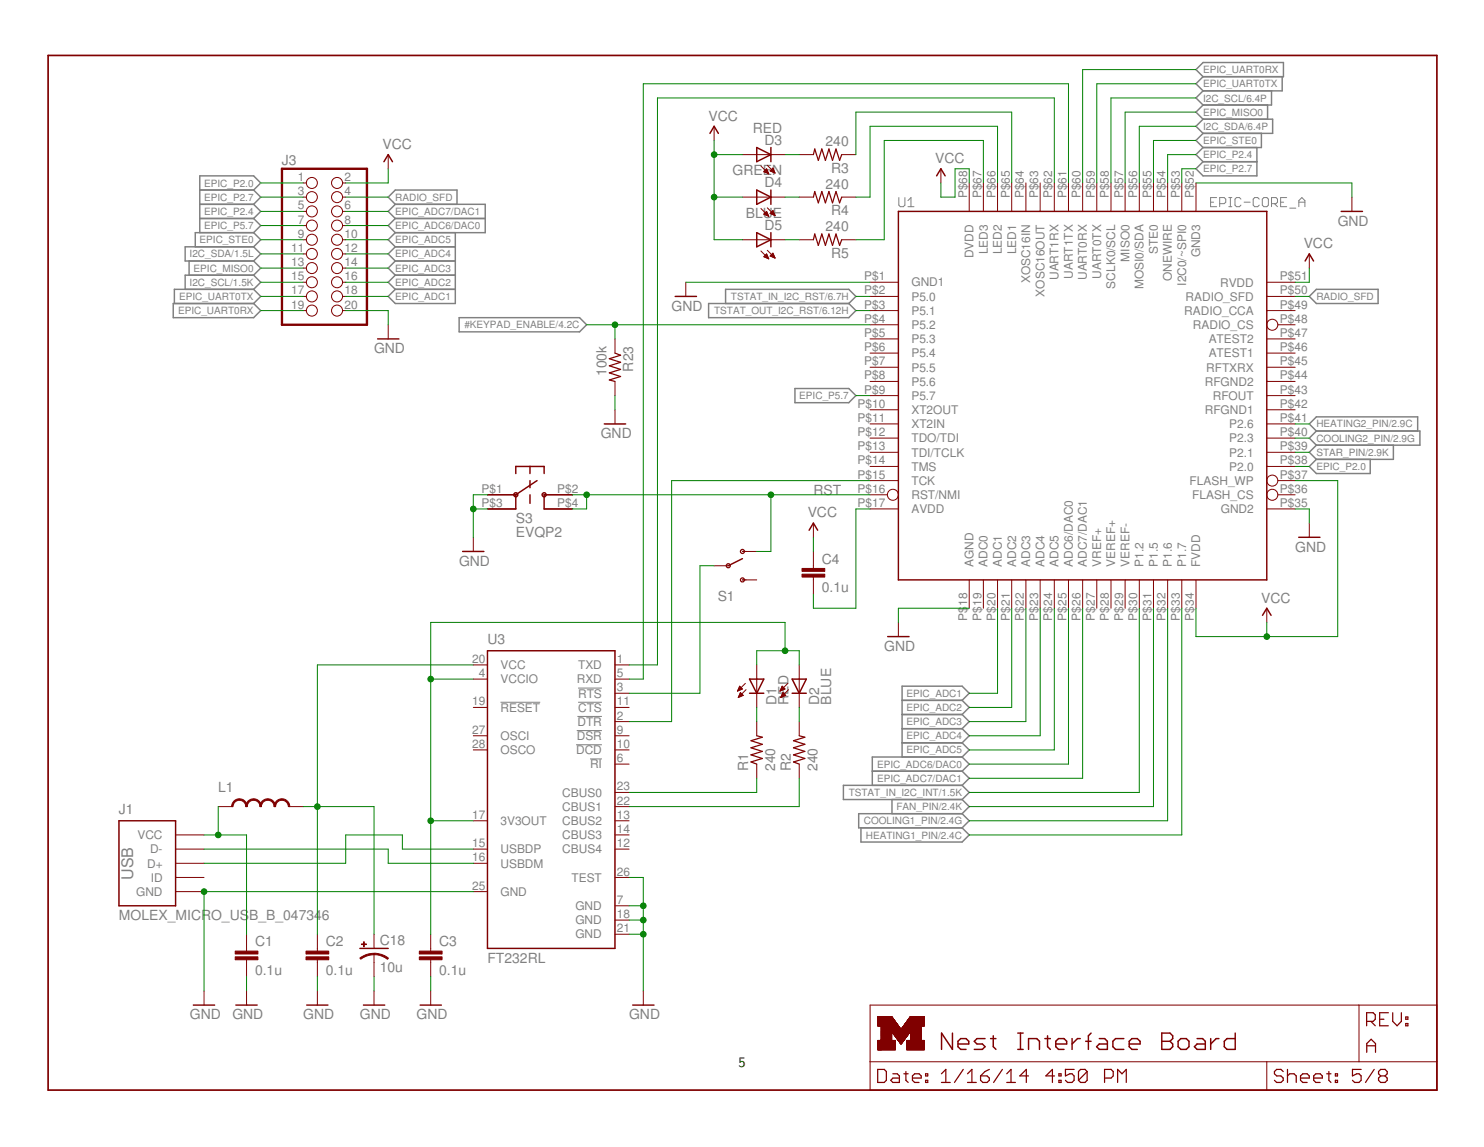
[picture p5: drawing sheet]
<svg xmlns="http://www.w3.org/2000/svg" width="279mm" height="216mm" viewBox="0 0 279 216" stroke-linecap="round" stroke-linejoin="round" font-family="sans-serif">
<g fill="none" stroke="#808080" stroke-width=".19">
<path d="M169.2 37.2v1.4l.3 .3h.6l.3-.3v-1.4M170.9 38.9h1.2M170.9 37.8l.6-.6v1.7M227.9 38.1h.6M229.1 37.2h-1.2v1.7h1.2M229.6 38.3h.9l.3-.2v-.6l-.3-.3h-.9v1.7M231.4 37.2h.5M231.4 38.9h.5M231.6 37.2v1.7M233.6 37.5l-.2-.3h-.6l-.3 .3v1.1l.3 .3h.6l.2-.3M234.2 38.1h1.2M237.1 37.5l-.3-.3h-.6l-.3 .3v1.1l.3 .3h.6l.3-.3"/>
<path d="M238 37.2h.5l.3 .3v1.1l-.3 .3h-.5l-.3-.3v-1.1zM239.4 38.3h.8l.3-.2v-.6l-.3-.3h-.8v1.7M239.9 38.3l.6 .6M241.1 38.1h.6M242.3 37.2h-1.2v1.7h1.2M242.8 39.2h1.2M244.5 38.1h1.2M244.5 38.9v-1.1l.6-.6 .6 .6v1.1M94.2 132.2h7.5M108.6 137.5h4.7M108.7 134.9h4.6M108.8 129.5h4.5"/>
<path d="M108.8 132.2h4.5M108.5 140.2h4.8M111.1 142.9h2.2"/>
</g>
<g fill="none" stroke="#808080" stroke-width=".28">
<path d="M225.2 13.1l1.3-1.3h15.1v2.6h-15.1zM226.5 14.4l-1.3 1.4 1.3 1.3M226.5 17.1l-1.3 1.3 1.3 1.4M226.5 19.8l-1.3 1.3 1.3 1.3M238.7 19.8v2.6M239.4 17.1v2.7h-12.9M241.4 14.4v2.7h-14.9M37.6 35.8h10.2M37.6 38.5h10.2M47.8 38.5l1.3 1.3-1.3 1.3M47.8 35.8l1.3-1.4-1.3-1.3h-10.2v10.7M47.8 35.8l1.3 1.3-1.3 1.4"/>
<path d="M74.4 38.5h17v5.3h-17M74.4 38.5l-1.3-1.4 1.3-1.3h11.6v2.7M74.4 38.5l-1.3 1.3 1.3 1.3M226.5 25.1l-1.3 1.3 1.3 1.4M226.5 22.4h13.1v2.7h-13.1M226.5 27.8l-1.3 1.3 1.3 1.3M226.5 30.4h10.1M226.5 22.4l-1.3 1.4 1.3 1.3M236.6 27.8v5.3h-10.1l-1.3-1.3 1.3-1.4M237.5 25.1v2.7h-11M32.6 57.1h15.2l1.3 1.4-1.3 1.3h-15.2zM35.6 49.1v2.7"/>
<path d="M37.6 41.1h10.2M47.8 43.8l1.3 1.3-1.3 1.4M47.8 46.5h-12.9v2.6h12.9M47.8 43.8h-11v2.7M47.8 54.5l1.3 1.3-1.3 1.3M47.8 54.5h-15v2.6M47.8 51.8l1.3 1.3-1.3 1.4M47.8 51.8h-12.9v2.7M47.8 46.5l1.3 1.3-1.3 1.3M47.8 49.1l1.3 1.4-1.3 1.3M47.8 41.1l1.3 1.4-1.3 1.3M74.4 46.5h11.3"/>
<path d="M74.4 54.5h11.3M74.4 41.1h17M74.4 51.8h11.3M74.4 49.1h11.3M74.4 46.5l-1.3 1.3 1.3 1.3M74.4 49.1l-1.3 1.4 1.3 1.3M74.4 51.8l-1.3 1.3 1.3 1.4M74.4 43.8l-1.3 1.3 1.3 1.4M74.4 41.1l-1.3 1.4 1.3 1.3M85.7 43.8v13.3h-11.3l-1.3-1.3 1.3-1.3M86.4 59.8h22.7l1.3 1.3-1.3 1.4h-22.7zM133.4 57.1h26.4l1.3 1.4-1.3 1.3h-26.4z"/>
<path d="M136.6 57.1v-2.6h23.2l1.3 1.3-1.3 1.3M246.5 55.8l1.3-1.3h11.7v2.6h-11.7zM149.7 73.1h10.1l1.3 1.4-1.3 1.3h-10.1zM247.8 81.1l-1.3-1.3 1.3-1.3h19.1v2.6M247.8 81.1h19.5v2.7h-19.5M247.8 81.1l-1.3 1.4 1.3 1.3M247.8 83.8l-1.3 1.3 1.3 1.4M247.8 86.5l-1.3 1.3 1.3 1.3h10.2v-2.6M262.3 83.8v2.7h-14.5M169.8 139.8h11.3M169.8 137.2h11.3M169.8 134.5h11.3"/>
<path d="M169.8 131.8h11.3M181.1 137.2l1.4 1.3-1.4 1.3M181.1 131.8l1.4-1.3-1.4-1.3h-11.3v13.3M181.1 134.5l1.4 1.3-1.4 1.4M181.1 131.8l1.4 1.4-1.4 1.3M181.1 139.8l1.4 1.4-1.4 1.3M162.1 155.8v2.7h19l1.4-1.3-1.4-1.4M164.2 145.2h16.9M167.9 150.5v2.7M181.1 153.2h-19.4v2.6h19.4M181.1 153.2l1.4 1.3-1.4 1.3M181.1 150.5l1.4 1.3-1.4 1.4"/>
<path d="M181.1 147.8h-22.3v2.7h22.3M181.1 147.8l1.4 1.4-1.4 1.3M181.1 142.5h-16.9v5.3M181.1 142.5l1.4 1.3-1.4 1.4M181.1 145.2l1.4 1.3-1.4 1.3"/>
</g>
<g fill="none" stroke="#800000" stroke-width=".28">
<path d="M72.3 30.4l.8-1.3 .8 1.3M133.7 25.1l.8-1.3 .8 1.3M142.5 27.8l2.6 1.3-2.6 1.3zM142.5 35.8l2.6 1.3-2.6 1.4zM145.1 27.8v2.6M145.1 35.8v2.7M169.1 39.8h69.4v69.4h-69.4zM176.3 33.1l.8-1.3 .8 1.3M252.5 39.8h4M127.1 55.8h4M142.5 43.8l2.6 1.3-2.6 1.4zM145.1 43.8v2.7"/>
<path d="M245.7 49.1l.8-1.3 .8 1.3M71.1 63.8h4M113.8 79.8h4M91.8 93.1h5.3M97.1 93.1v2.7h-5.3M97.1 89.1v-1.3h5.3v1.3M99.8 87.8v1.3M99.8 90.5v1.3M99.8 93.1v1.6M101.1 90.5l-4 2.6M107.8 93.1h-5.4v2.7h5.4M152.3 99.8l.8-1.3 .8 1.3"/>
<path d="M87.1 103.8h4M139.8 105.2l-2.7 1.3M167.1 119.8h4.1M237.7 115.8l.8-1.3 .8 1.3M244.5 101.1h4M91.8 122.5h24v56h-24zM141.1 127.8h2.7l-1.3 2.7zM141.1 130.5h2.7M149.1 130.5h2.7M149.1 127.8h2.7l-1.3 2.7zM22.4 154.5h10.7v16h-10.7zM67.8 178.5h5.3"/>
<path d="M36.4 189.2h4M44.4 189.2h4M57.7 189.2h4M68.4 189.2h4M79.1 189.2h4M119.1 189.2h4M179.3 194.5v3l-2-3v3M180.4 196.5h2v-.5l-.5-.5h-1l-.5 .5v1l.5 .5h1M185.5 195.5h-1.6l-.5 .5 .5 .5h1.1l.5 .5-.5 .5h-1.6M186.5 195.5h1M187 195v2l.5 .5M191.6 197.5h1"/>
<path d="M191.6 194.5h1M192.1 194.5v3M193.7 197.5v-2h1.5l.5 .5v1.5M196.7 195.5h1.1M197.2 195v2l.6 .5M198.8 196.5h2v-.5l-.5-.5h-1l-.5 .5v1l.5 .5h1M201.8 195.5v2M203.4 195.5h-.5l-1.1 1M204.4 196h1M205.4 194.5l-.5 .5v2.5M207 195.5h1l.5 .5v1.5h-1.5l-.5-.5 .5-.5h1.5M211.6 195.5h-1.6l-.5 .5v1l.5 .5h1.6"/>
<path d="M212.6 196.5h2.1v-.5l-.6-.5h-1l-.5 .5v1l.5 .5h1M218.7 194.5h1.6l.5 .5v.5l-.5 .5 .5 .5v.5l-.5 .5h-1.6zM218.7 196h1.6M221.8 196l.5-.5h1.1l.5 .5v1l-.5 .5h-1.1l-.5-.5zM225.4 195.5h1l.5 .5v1.5h-1.5l-.5-.5 .5-.5h1.5M227.9 195.5v2M229.5 195.5h-.5l-1.1 1M232.6 194.5v3h-1.6l-.5-.5v-1l.5-.5h1.6"/>
<circle cx="97.1" cy="93.1" r=".38"/>
<circle cx="102.4" cy="93.1" r=".38"/>
</g>
<g fill="none" stroke="#800000" stroke-width=".19">
<path d="M57.1 37.1h.6M57.1 39.8h.6M57.1 34.4h.6M64.5 37.1h.6M64.5 39.8h.6M64.5 34.4h.6M73.1 29.1v2.7M134.5 23.8v2.6M139.8 29.1h8M139.8 37.1h8M143.3 31.2l1.4 1.5M143.3 39.2l1.4 1.5"/>
<path d="M143.8 32.3h.8M143.9 32.2h.6M144 32.1h.5M144.1 32.5h.5M144.2 32h.2M144.2 39.9h.2M144.3 31.8h.1M144.3 31.8l.4 .9-.9-.4zM144.4 32.6h.3M144.5 31.1l1.4 1.5M144.5 39.1l1.4 1.5M145.1 32.2h.7"/>
<path d="M145.1 32.1h.6M145.2 32h.5M145.3 39.9h.3M145.4 31.8h.2M145.4 32.3h.4M145.4 39.8h.2M145.5 31.7h.1M145.5 31.6l.4 1-.9-.4zM145.5 39.6l-.5 .6 .9 .4M145.5 39.6l.4 1M145.5 39.6h.1M145.7 32.5h.2"/>
<path d="M150.5 29.1h2.6M150.5 37.1h2.6M158.5 29.1h2.6M158.5 37.1h2.6M177.1 31.8v2.6M182.5 34.4v5.4M185.1 34.4v5.4M187.8 34.4v5.4M190.5 34.4v5.4M193.1 34.4v5.4M195.8 34.4v5.4M198.5 34.4v5.4"/>
<path d="M201.2 34.4v5.4M203.8 34.4v5.4M206.5 34.4v5.4M209.2 34.4v5.4M211.8 34.4v5.4M214.5 34.4v5.4M217.2 34.4v5.4M219.8 34.4v5.4M222.5 34.4v5.4M225.2 34.4v5.4M254.5 37.1v2.7M57.1 53.1h.6"/>
<path d="M57.1 55.8h.6M57.1 58.5h.6M57.1 45.1h.6M57.1 42.5h.6M57.1 47.8h.6M57.1 50.5h.6M64.5 53.1h.6M64.5 55.8h.6M64.5 58.5h.6M64.5 45.1h.6M64.5 42.5h.6M64.5 47.8h.6"/>
<path d="M64.5 50.5h.6M129.1 53.1v2.7M139.8 45.1h8M143.3 47.2l1.4 1.5M143.8 40.3l.5-.5 .4 .9zM143.8 48.3l.5-.5 .4 .9zM143.8 40.3h.7M143.9 48.2h.6M143.9 48.4h.7M144 40.2h.5M144 48.1h.5M144 40.4h.6"/>
<path d="M144.1 40h.3M144.1 48h.3M144.2 48.5h.4M144.3 47.9h.1M144.3 40.6h.4M144.5 47.1l1.4 1.5M144.5 48.6h.2M144.6 40.7h.1M145 40.2h.8M145.1 48.1h.6M145.1 40h.6M145.1 48.2h.7"/>
<path d="M145.2 48h.5M145.2 40.3h.6M145.3 47.9h.3M145.4 48.4h.4M145.5 47.7h.1M145.5 47.6l.4 1-.9-.4zM145.5 40.4h.4M145.7 48.5h.2M145.9 40.6h.1M150.5 45.1h2.6M158.5 45.1h2.6M163.8 53.1h5.3"/>
<path d="M163.8 55.8h5.3M163.8 58.5h5.3M238.5 53.1h5.3M238.5 55.8h5.3M238.5 58.5h5.3M246.5 47.8v2.7M73.1 61.1v2.7M115.8 63.8v2.7M115.8 71.8v2.7M115.8 77.1v2.7M163.8 61.1h5.3M163.8 63.8h5.3"/>
<path d="M163.8 66.5h5.3M163.8 69.1h5.3M163.8 71.8h5.3M163.8 74.5h5.3M163.8 77.1h5.3M163.8 79.8h5.3M238.5 63.8h5.3M238.5 66.5h5.3M238.5 69.1h5.3M238.5 71.8h5.3M238.5 74.5h5.3M238.5 77.1h5.3"/>
<path d="M238.5 79.8h5.3M240.6 61.1h3.2M91.8 93.1h5.3M91.8 95.8h5.3M102.4 93.1h5.4M102.4 95.8h5.4M153.1 98.5v2.6M163.8 82.5h5.3M163.8 85.1h5.3M163.8 87.8h5.3M163.8 90.5h5.3M163.8 93.1h3.3"/>
<path d="M163.8 95.8h5.3M238.5 82.5h5.3M238.5 85.1h5.3M238.5 87.8h5.3M238.5 95.8h5.3M240.6 90.5h3.2M240.6 93.1h3.2M246.5 98.5v2.6M89.1 101.1v2.7M134.5 106.5h2.6M139.8 109.2h2.7M139.8 103.8h2.7"/>
<path d="M153.1 103.8v3.2M153.1 108.6v3.2M169.1 117.2v2.6M182.5 109.2v5.3M185.1 109.2v5.3M187.8 109.2v5.3M190.5 109.2v5.3M193.1 109.2v5.3M195.8 109.2v5.3M198.5 109.2v5.3M201.2 109.2v5.3M203.8 109.2v5.3"/>
<path d="M206.5 109.2v5.3M209.2 109.2v5.3M211.8 109.2v5.3M214.5 109.2v5.3M217.2 109.2v5.3M219.8 109.2v5.3M222.5 109.2v5.3M225.2 109.2v5.3M238.5 114.5v2.7M89.1 125.2h2.7M89.1 138.5h2.7M89.1 127.8h2.7"/>
<path d="M89.1 133.2h2.7M115.8 125.2h2.6M115.8 138.5h2.6M115.8 127.8h2.6M115.8 130.5h2.6M115.8 133.2h2.6M115.8 135.8h2.6M138.9 130h.2M139 129.9h.4M139 131.3h.1M139 129.7h.7M139.1 129.6h.6"/>
<path d="M139.1 131.1h.2M139.1 131h.5M139.1 129.5h.5M139.2 129.3h.2M139.2 130.9h.7M139.2 130.8h.6M139.2 129.2h.1M139.3 129.2l.5 .5-.9 .4zM139.3 130.6h.4M139.3 130.5h.3M139.4 130.4h.1M139.4 130.4l-.4 .9"/>
<path d="M139.4 130.4l.5 .5M139.9 130.9l-.9 .4M140.3 128.6l-1.4 1.5M140.5 129.8l-1.5 1.5M142.5 125.2v8M142.5 135.8v2.7M146.9 130h.2M147 129.9h.4M147 131.3h.1M147 129.7h.7M147.1 129.6h.6M147.1 131.1h.2"/>
<path d="M147.1 131h.5M147.1 129.5h.5M147.2 129.3h.3M147.2 130.9h.7M147.2 130.8h.6M147.2 129.2h.1M147.3 129.2l.5 .5-.9 .4zM147.3 130.6h.4M147.3 130.5h.3M147.4 130.4h.1M147.4 130.4l-.4 .9M147.4 130.4l.5 .5"/>
<path d="M147.9 130.9l-.9 .4M148.3 128.6l-1.4 1.5M148.5 129.8l-1.5 1.5M150.5 125.2v8M150.5 135.8v2.7M33.1 159.8h5.3M33.1 157.2h5.3M41.1 151.8h2.7M54.4 151.8h2.7M89.1 154.5h2.7M89.1 159.8h2.7M89.1 141.2h2.7"/>
<path d="M115.8 154.5h2.6M115.8 159.8h2.6M115.8 141.2h2.6M115.8 143.8h2.6M115.8 149.2h2.6M115.8 151.8h2.6M115.8 157.2h2.6M142.5 143.8v2.7M150.5 143.8v2.7M33.1 162.5h5.3M33.1 167.8h5.3M33.1 165.2h5.3"/>
<path d="M46.4 175.9v3.1M59.8 175.9v3.1M70.4 175.9v2.6M70.4 179.6v4.3M81.1 175.9v3.1M89.1 162.5h2.7M89.1 167.8h2.7M115.8 170.5h2.6M115.8 173.2h2.6M115.8 165.2h2.6M115.8 175.9h2.6M38.4 186.5v2.7"/>
<path d="M46.4 180.6v3.3M46.4 186.5v2.7M59.8 180.6v3.3M59.8 186.5v2.7M70.4 186.5v2.7M81.1 180.6v3.3M81.1 186.5v2.7M121.1 186.5v2.7M163.8 189.2h106.7v16h-106.7zM163.8 199.9h106.7M165.3 197.6h3.3M165.3 197.5h3.3"/>
<path d="M165.3 197.4h3.3M165.3 197.3h3.3M165.3 197.2h3.3M165.3 197.1h3.3M165.3 197h3.3M165.3 196.9h3.3M165.3 196.8h3.3M165.3 196.7h3.3M165.3 196.6h3.3M165.3 196.5h3.3M165.3 196.4h3.3M165.3 196.3h3.3"/>
<path d="M165.3 196.2h3.3M165.3 196.1h3.3M165.3 196h3.3M165.3 195.9h3.3M165.3 195.8h3.3M165.3 193.1h3.9M165.3 193.1h3.8M165.3 193h3.8M165.3 192.9l3.8 .1M165.3 192.9h3.7M165.3 192.8h3.7M165.3 192.7l3.6 .1"/>
<path d="M165.3 192.7h3.6M165.3 192.6h3.5M165.3 192.5h3.4M165.3 192.4l3.4 .1M165.3 192.4h3.4M165.3 192.4h3.3M165.3 192.3h3.3M165.3 192.2h3.2M165.3 192.1l3.2 .1M165.3 192.1h3.1M165.3 192h3.1M165.3 191.9h3"/>
<path d="M165.3 191.8l3 .1M165.3 191.8h2.9M165.3 191.7h2.9M165.3 191.7h2.8M165.3 191.6l2.8 .1M165.3 191.6h2.8M165.3 191.6h2.7M165.3 191.5h2.7M165.3 191.4h2.6M165.3 191.3h2.6M165.3 197.7h.7M165.9 195.8h2"/>
<path d="M165.9 195.7h2M165.9 195.6h2M165.9 195.5h2M165.9 195.4h2M165.9 195.3h2M165.9 195.2h2M165.9 195.1h2M165.9 195h2M165.9 194.9h2M165.9 194.8h2M165.9 194.7h2M165.9 194.6h2"/>
<path d="M165.9 194.5h2M165.9 194.4h2M165.9 194.3h2M165.9 194.2h2M165.9 194.2h5.5M165.9 194.1h7.5M165.9 194h7.5M165.9 193.9h7.5M165.9 193.8h7.5M165.9 193.7h3.7M165.9 193.6h3.6M165.9 193.5l3.6 .1"/>
<path d="M165.9 193.5h3.5M165.9 193.4l3.5 .1M165.9 193.4h3.5M165.9 193.3l3.4 .1M165.9 193.3h3.4M165.9 193.2h3.3M168 194.3h3.3M168 194.4h3.2M168.1 194.4h3.1M168.1 194.5h3.1M168.1 194.5h3M168.2 194.6h2.9"/>
<path d="M168.3 194.7h2.7M168.3 194.8h2.7M168.4 194.9h2.5M168.5 194.9h2.3M168.5 195h2.3M168.6 195.1h2.1M168.6 195.9l-3.3 .1M168.6 195.2h2M168.7 195.2h1.9M168.7 195.3h1.9M168.7 195.3h1.8M168.8 195.4h1.7"/>
<path d="M168.8 195.5h1.6M168.9 195.5h1.5M168.9 195.6h1.5M168.9 195.6h1.4M169 195.6h1.3M169 195.7h1.3M169.1 195.8h1.1M169.1 195.9h1M169.2 195.9h.9M169.2 196h.8M169.3 196.1h.7M169.3 196.1h.6"/>
<path d="M169.4 196.2h.5M169.4 196.3h.5M169.5 196.3h.3M169.5 196.4h.3M169.5 196.4h.2M169.6 196.5h.1M169.7 193.7h3.7M169.8 196.4h-.3M169.8 193.6h3.6M169.8 193.5h3.6M169.9 193.5h3.5M169.9 193.4h3.5"/>
<path d="M170 193.3h3.4M170.1 196h-.9M170.1 193.2h3.3M170.2 193.1h3.8M170.2 193h3.8M170.2 195.7l-1.1 .1M170.3 192.9h3.7M170.3 192.8h3.7M170.4 192.7h3.6M170.5 192.7h3.5M170.5 195.4h-1.7M170.5 192.6h3.5"/>
<path d="M170.6 192.5h3.4M170.6 192.4h3.4M170.7 192.4h3.3M170.7 192.3h3.3M170.7 197.6h3.3M170.7 197.5h3.3M170.7 197.4h3.3M170.7 197.3h3.3M170.7 197.2h3.3M170.7 197.1h3.3M170.7 197h3.3M170.7 196.9h3.3"/>
<path d="M170.7 196.8h3.3M170.7 196.7h3.3M170.7 196.6h3.3M170.7 196.5h3.3M170.7 196.4h3.3M170.7 196.3h3.3M170.7 196.2h3.3M170.7 196.1h3.3M170.7 196h3.3M170.7 195.9h3.3M170.8 192.2h3.2M170.8 195h-2.3"/>
<path d="M170.9 192.1h3.1M170.9 192h3.1M170.9 194.8h-2.5M171 191.9h3M171 191.8h3M171.1 191.8h2.9M171.1 191.7h2.9M171.2 191.7h2.8M171.2 191.6h2.8M171.3 191.5h2.7M171.3 194.2l-3.3 .1M171.3 194.2v.1"/>
<path d="M171.3 191.4h2.7M171.4 195.8h.1M171.4 191.4h2.6M171.4 191.3h2.6M171.4 195.8h2M171.4 195.7h2M171.4 195.6h2M171.4 195.5h2M171.4 195.4h2M171.4 195.3h2M171.4 195.2h2M171.4 195.1h2"/>
<path d="M171.4 195h2M171.4 194.9h2M171.4 194.8h2M171.4 194.7h2M171.4 194.6h2M171.4 194.5h2M171.4 194.4h2M171.4 194.3h2M171.4 194.2h2M173.4 194.1h-7.5M173.4 193.1h.1M174 193.1h-3.9"/>
<path d="M238.5 199.9v5.3M255.9 189.2v10.7"/>
<circle cx="58.7" cy="37.1" r="1.04"/>
<circle cx="58.7" cy="34.4" r="1.04"/>
<circle cx="58.7" cy="39.8" r="1.04"/>
<circle cx="63.5" cy="34.4" r="1.04"/>
<circle cx="63.5" cy="37.1" r="1.04"/>
<circle cx="63.5" cy="39.8" r="1.04"/>
<circle cx="58.7" cy="45.1" r="1.04"/>
<circle cx="58.7" cy="50.5" r="1.04"/>
<circle cx="58.7" cy="47.8" r="1.04"/>
<circle cx="58.7" cy="55.8" r="1.04"/>
<circle cx="58.7" cy="58.5" r="1.04"/>
<circle cx="58.7" cy="53.1" r="1.04"/>
<circle cx="58.7" cy="42.5" r="1.04"/>
<circle cx="63.5" cy="53.1" r="1.04"/>
<circle cx="63.5" cy="45.1" r="1.04"/>
<circle cx="63.5" cy="55.8" r="1.04"/>
<circle cx="63.5" cy="47.8" r="1.04"/>
<circle cx="63.5" cy="50.5" r="1.04"/>
<circle cx="63.5" cy="58.5" r="1.04"/>
<circle cx="63.5" cy="42.5" r="1.04"/>
<circle cx="239.5" cy="61.1" r="1.04"/>
<circle cx="168.1" cy="93.1" r="1.04"/>
<circle cx="239.5" cy="90.5" r="1.04"/>
<circle cx="239.5" cy="93.1" r="1.04"/>
</g>
<g fill="#800000" stroke="#800000" stroke-width=".19">
<path d="M44.3 180.1h4.3v.6h-4.3z"/>
<path d="M44.3 179h4.3v.6h-4.3z"/>
<path d="M57.6 180.1h4.3v.6h-4.3z"/>
<path d="M57.6 179h4.3v.6h-4.3z"/>
<path d="M79 180.1h4.2v.6h-4.2z"/>
<path d="M79 179h4.2v.6h-4.2z"/>
<path d="M68.1 177.7h.9v.1h-.9z"/>
<path d="M68.5 177.3h.1v.9h-.1z"/>
<path d="M151 108.1h4.3v.5h-4.3z"/>
<path d="M151 107h4.3v.5h-4.3z"/>
</g>
<g fill="#800000" stroke="#800000" stroke-width=".19">
<path d="M70.4 179.4h.3a4.3 4.3 0 0 1 2.4 1l-.1 .2-.5-.3a3.8 3.8 0 0 0-2.1-.6z" fill-rule="evenodd"/>
<path d="M67.8 180.3l.2-.1a4.1 4.1 0 0 1 2.4-.7v.2l-1.5 .3-1 .6z" fill-rule="evenodd"/>
<path d="M44 150.8l.6-.4h.5v.2l-.5 .1-.5 .4-.2 .7h-.3l.1-.5z" fill-rule="evenodd"/>
<path d="M45.1 150.4a1.45 1.45 0 0 1 1.4 1.4h-.2l-.3-.7-.4-.4-.5-.1z" fill-rule="evenodd"/>
<path d="M46.7 150.8l.6-.4h.5v.2l-.6 .1-.4 .4-.3 .7h-.2l.1-.5z" fill-rule="evenodd"/>
<path d="M47.8 150.4a1.45 1.45 0 0 1 1.4 1.4h-.3l-.2-.7-.4-.4-.5-.1z" fill-rule="evenodd"/>
<path d="M49.4 150.8l.5-.4h.5v.2l-.5 .1-.4 .4-.3 .7h-.3l.1-.5z" fill-rule="evenodd"/>
<path d="M50.4 150.4a1.45 1.45 0 0 1 1.5 1.4h-.3l-.2-.7-.5-.4-.5-.1z" fill-rule="evenodd"/>
<path d="M52 150.8l.6-.4h.5v.2l-.5 .1-.5 .4-.2 .7h-.3l.1-.5z" fill-rule="evenodd"/>
<path d="M53.1 150.4a1.45 1.45 0 0 1 1.4 1.4h-.2l-.1-.5-.4-.4-.7-.3z" fill-rule="evenodd"/>
</g>
<g fill="none" stroke="#800000" stroke-width=".23">
<path d="M153.1 29.1l.3-1.1 .7 2.2 .6-2.2 .7 2.2 .7-2.2 .6 2.2 .7-2.2 .7 2.2 .4-1.1M153.1 37.1l.3-1.1 .7 2.2 .6-2.2 .7 2.2 .7-2.2 .6 2.2 .7-2.2 .7 2.2 .4-1.1M153.1 45.1l.3-1.1 .7 2.2 .6-2.2 .7 2.2 .7-2.2 .6 2.2 .7-2.2 .7 2.2 .4-1.1M115.8 66.5l1 .4-2.1 .6 2.1 .7-2.1 .7 2.1 .6-2.1 .7 2.1 .7-2.1 .6 1.1 .3M142.5 138.5l1 .3-2.1 .6 2.1 .7-2.1 .7 2.1 .6-2.1 .7 2.1 .7-2.1 .6 1.1 .4M150.5 138.5l1 .3-2.1 .6 2.1 .7-2.1 .7 2.1 .6-2.1 .7 2.1 .7-2.1 .6 1.1 .4M257.3 192.3h1.2l.4-.4v-.9l-.4-.4h-1.2v2.5M257.3 198.1v-1.7l.8-.8 .9 .8v1.7M257.3 196.8h1.7M258.1 192.3l.8 .8M259.8 191.9h.8M261.4 190.6h-1.6v2.5h1.6"/>
<path d="M262.2 190.6v1.7l.8 .8 .8-.8v-1.7M264.7 192.7h.4v.4h-.4zM264.7 191.4h.4v.5h-.4zM165.2 201.3h1.3l.4 .4v1.6l-.4 .5h-1.3zM168.1 202.1h.8l.4 .4v1.3h-1.2l-.4-.5 .4-.4h1.2M170.2 202.1h.8M170.6 201.7v1.6l.4 .5M171.8 202.9h1.6v-.4l-.4-.4h-.8l-.4 .4v.8l.4 .5h.8M174.3 203.3h.4v.5h-.4zM174.3 202.1h.4v.4h-.4zM177.2 203.8h1.7M177.2 202.1l.9-.8v2.5"/>
<path d="M181.4 201.3l-1.7 2.5M182.2 203.8h1.6M182.2 202.1l.8-.8v2.5M184.6 202.5h1.2l.5 .4v.4l-.5 .5h-.8l-.4-.5zM186.3 201.3l-.9 .4-.8 .8M188.7 201.3l-1.6 2.5M189.5 203.8h1.7M189.5 202.1l.9-.8v2.5M193.6 202.5h-1.6l1.2-1.2v2.5M198.5 202.5h-1.6l1.2-1.2v2.5M199.4 203.3h.4v.5h-.4zM199.4 202.1h.4v.4h-.4z"/>
<path d="M202.2 201.3h-1.6v1.2l.8-.4h.4l.4 .4v.8l-.4 .5h-.8l-.4-.5M204.7 201.7v1.6l-.4 .5h-.8l-.4-.5M204.7 201.7l-.4-.4h-.8l-.4 .4v1.6M204.7 201.7l-1.6 1.6M208 202.9h1.2l.4-.4v-.8l-.4-.4h-1.2v2.5M210.4 203.8v-2.5l.8 .8 .8-.8v2.5M241.6 201.7l-.4-.4h-.8l-.5 .4v.4l.5 .4h.8l.4 .4v.4l-.4 .5h-.8l-.5-.5M242.4 202.5l.4-.4h.8l.5 .4v1.3M242.4 201.3v2.5M244.9 202.9h1.6v-.4l-.4-.4h-.8l-.4 .4v.8l.4 .5h.8M247.3 202.9h1.7v-.4l-.4-.4h-.9l-.4 .4v.8l.4 .5h.9M249.8 202.1h.8"/>
<path d="M250.2 201.7v1.6l.4 .5M251.4 203.3h.4v.5h-.4zM251.4 202.1h.4v.4h-.4zM256.3 201.3h-1.7v1.2l.8-.4h.5l.4 .4v.8l-.4 .5h-.9l-.4-.5M258.7 201.3l-1.6 2.5M259.9 202.5l-.4 .4v.4l.4 .5h.9l.4-.5v-.4l-.4-.4M259.9 202.5l-.4-.4v-.4l.4-.4h.9l.4 .4v.4l-.4 .4M259.9 202.5h.9"/>
<circle cx="137.1" cy="106.5" r=".38"/>
<circle cx="139.8" cy="109.2" r=".38"/>
<circle cx="139.8" cy="103.8" r=".38"/>
</g>
<path d="M53.1 31.8h16v29.3h-16z" fill="none" stroke="#800000" stroke-width=".44"/>
<path d="M9.1 10.4h261.4v194.8h-261.4z" fill="none" stroke="#800000" stroke-width=".32"/>
<g fill="none" stroke="#008000" stroke-width=".19">
<path d="M225.2 18.4h-16v16M225.2 15.8h-18.7v18.6M225.2 13.1h-21.4v21.3M49.1 34.4h8M49.1 37.1h8M49.1 39.8h8M65.1 37.1h8M65.1 39.8h8M73.1 31.8v2.6h-8M134.5 26.4v18.7h5.3M134.5 29.1h5.3M134.5 37.1h5.3"/>
<path d="M147.8 29.1h2.7M147.8 37.1h2.7M161.1 29.1v-8h29.4v13.3M177.1 34.4v2.7h2.7v-5.3h2.7v2.6M185.1 34.4v-8h-18.6v18.7h-5.4M187.8 34.4v-10.6h-24v13.3h-2.7M198.5 34.4v-16h-74.7v106.8h-5.4M201.2 34.4v-18.6h-80.1v112h-2.7M225.2 34.4h29.3v2.7M225.2 29.1h-5.4v5.3M225.2 31.8h-2.7v2.6M225.2 26.4h-8v8"/>
<path d="M225.2 23.8h-10.7v10.6M225.2 21.1h-13.4v13.3M49.1 53.1h8M49.1 58.5h8M49.1 45.1h8M49.1 55.8h8M49.1 47.8h8M49.1 50.5h8M49.1 42.5h8M65.1 58.5h8v2.6M65.1 53.1h8M65.1 45.1h8"/>
<path d="M65.1 55.8h8M65.1 47.8h8M65.1 50.5h8M65.1 42.5h8M129.1 53.1h34.7M147.8 45.1h2.7M161.1 58.5h2.7M161.1 55.8h2.7M243.8 55.8h2.7M246.5 50.5v2.6h-2.7M110.4 61.1h53.4M115.8 61.1v2.7"/>
<path d="M115.8 74.5v2.6M161.1 74.5h2.7M243.8 79.8h2.7M89.1 95.8h2.7M91.8 93.1h-2.7v8M107.8 93.1h56M110.4 93.1v2.7h-2.6M145.1 93.1v10.7h-2.6M163.8 95.8h-2.7v18.7h-8v-2.7M163.8 90.5h-37.4v45.3h-8M243.8 95.8h2.7v2.7M243.8 90.5h8.1v29.3h-26.7v-5.3"/>
<path d="M243.8 82.5h2.7M243.8 85.1h2.7M243.8 87.8h2.7M134.5 106.5h-2.7v24h-13.4M153.1 101.1v2.7M182.5 114.5h-13.4v2.7M187.8 114.5v16h-5.3M190.5 114.5v18.7h-8M193.1 114.5v21.3h-10.6M195.8 114.5v24h-13.3M198.5 114.5v26.7h-16M201.2 114.5v29.3h-18.7"/>
<path d="M203.8 114.5v32h-21.3M214.5 114.5v34.7h-32M217.2 114.5v37.3h-34.7M219.8 114.5v40h-37.3M222.5 114.5v42.7h-40M238.5 117.2v2.6M81.1 127.8h8M89.1 125.2h-29.3v50.7M142.5 125.2v-2.7h8v2.7M142.5 133.2v2.6M147.8 122.5v-5.3h-66.7v58.7M150.5 133.2v2.6"/>
<path d="M38.4 157.2h8v18.7M38.4 159.8h34.7v2.7h16M41.1 151.8v5.4M57.1 151.8h13.3v24.1M81.1 154.5h8M89.1 159.8h-13.3v-2.6h-10.7v5.3h-26.7M142.5 146.5v2.7h-24.1M150.5 146.5v5.3h-32.1M89.1 167.8h-50.7v18.7M118.4 165.2h2.7v21.3M118.4 170.5h2.7M118.4 173.2h2.7"/>
<path d="M118.4 175.9h2.7M46.4 183.9v2.6M59.8 183.9v2.6M70.4 183.9v2.6M81.1 183.9v2.6"/>
</g>
<g fill="#008000" stroke="#008000" stroke-width=".19">
<circle cx="41.1" cy="157.2" r=".53"/>
<circle cx="59.8" cy="151.8" r=".53"/>
<circle cx="38.4" cy="167.8" r=".53"/>
<circle cx="121.1" cy="170.5" r=".53"/>
<circle cx="121.1" cy="173.2" r=".53"/>
<circle cx="121.1" cy="175.9" r=".53"/>
<circle cx="89.1" cy="95.8" r=".53"/>
<circle cx="81.1" cy="154.5" r=".53"/>
<circle cx="81.1" cy="127.8" r=".53"/>
<circle cx="147.8" cy="122.5" r=".53"/>
<circle cx="110.4" cy="93.1" r=".53"/>
<circle cx="145.1" cy="93.1" r=".53"/>
<circle cx="134.5" cy="29.1" r=".53"/>
<circle cx="134.5" cy="37.1" r=".53"/>
<circle cx="238.5" cy="119.8" r=".53"/>
<circle cx="115.8" cy="61.1" r=".53"/>
</g>
<text font-size="3" fill="#808080" x="25.1" y="165.6" transform="rotate(-90 25.1 165.6)">USB</text>
<text font-size="2.7" x="139" y="200.9">5</text>
<g font-size="2.6" fill="#808080">
<text x="133.4" y="22.7">VCC</text>
<text x="72" y="28">VCC</text>
<text x="141.7" y="25">RED</text>
<text x="143.9" y="27.2">D3</text>
<text x="155.4" y="27.5">240</text>
<text x="53.1" y="31.1">J3</text>
<text x="137.9" y="33">GREEN</text>
<text x="143.9" y="35.2">D4</text>
<text x="155.4" y="35.5">240</text>
<text x="156.5" y="32.5">R3</text>
<text x="176.1" y="30.7">VCC</text>
<text x="140.4" y="41">BLUE</text>
<text x="156.5" y="40.6">R4</text>
<text x="143.9" y="43.2">D5</text>
<text x="155.4" y="43.5">240</text>
<text x="245.4" y="46.7">VCC</text>
<text x="251.9" y="42.5">GND</text>
<text x="156.5" y="48.6">R5</text>
<text x="126.5" y="58.5">GND</text>
<text x="70.4" y="66.5">GND</text>
<text x="114.2" y="70.8" transform="rotate(-90 114.2 70.8)">100k</text>
<text x="119.2" y="69.9" transform="rotate(-90 119.2 69.9)">R23</text>
<text x="113.1" y="82.5">GND</text>
<text x="153.1" y="93.1">RST</text>
<text x="97.1" y="101.1">EVQP2</text>
<text x="97.1" y="98.5">S3</text>
<text x="152.1" y="97.4">VCC</text>
<text x="86.4" y="106.5">GND</text>
<text x="154.7" y="106.1">C4</text>
<text x="243.8" y="103.8">GND</text>
<text x="135.1" y="113.1">S1</text>
<text x="154.7" y="111.4">0.1u</text>
<text x="237.4" y="113.4">VCC</text>
<text x="91.8" y="121.2">U3</text>
<text x="166.5" y="122.5">GND</text>
<text x="146.2" y="132.6" transform="rotate(-90 146.2 132.6)">D1</text>
<text x="148.5" y="132.6" transform="rotate(-90 148.5 132.6)">RED</text>
<text x="154.2" y="132.6" transform="rotate(-90 154.2 132.6)">D2</text>
<text x="156.5" y="132.6" transform="rotate(-90 156.5 132.6)">BLUE</text>
<text x="41.1" y="149.2">L1</text>
<text x="140.9" y="145.2" transform="rotate(-90 140.9 145.2)">R1</text>
<text x="145.9" y="145.2" transform="rotate(-90 145.9 145.2)">240</text>
<text x="148.9" y="145.2" transform="rotate(-90 148.9 145.2)">R2</text>
<text x="153.9" y="145.2" transform="rotate(-90 153.9 145.2)">240</text>
<text x="22.4" y="153.2">J1</text>
<text x="22.4" y="173.2">MOLEX_MICRO_US</text>
<text x="46.9" y="173.2">B_B_047346</text>
<text x="48" y="178.1">C1</text>
<text x="61.4" y="178.1">C2</text>
<text x="71.5" y="177.8">C18</text>
<text x="82.7" y="178.1">C3</text>
<text x="48" y="183.4">0.1u</text>
<text x="61.4" y="183.4">0.1u</text>
<text x="71.5" y="182.9">10u</text>
<text x="82.7" y="183.4">0.1u</text>
<text x="91.8" y="181.2">FT232RL</text>
<text x="35.7" y="191.9">GND</text>
<text x="43.7" y="191.9">GND</text>
<text x="57.1" y="191.9">GND</text>
<text x="67.8" y="191.9">GND</text>
<text x="78.4" y="191.9">GND</text>
<text x="118.4" y="191.9">GND</text>
</g>
<g font-size="2.2" fill="#808080">
<text x="56" y="34.1">1</text>
<text x="64.9" y="34.1">2</text>
<text x="56" y="36.7">3</text>
<text x="56" y="39.4">5</text>
<text x="64.9" y="36.7">4</text>
<text x="64.9" y="39.4">6</text>
<text x="182.1" y="37.3" transform="rotate(-90 182.1 37.3)">P$68</text>
<text x="184.8" y="37.3" transform="rotate(-90 184.8 37.3)">P$67</text>
<text x="187.4" y="37.3" transform="rotate(-90 187.4 37.3)">P$66</text>
<text x="190.1" y="37.3" transform="rotate(-90 190.1 37.3)">P$65</text>
<text x="192.8" y="37.3" transform="rotate(-90 192.8 37.3)">P$64</text>
<text x="195.4" y="37.3" transform="rotate(-90 195.4 37.3)">P$63</text>
<text x="198.1" y="37.3" transform="rotate(-90 198.1 37.3)">P$62</text>
<text x="200.8" y="37.3" transform="rotate(-90 200.8 37.3)">P$61</text>
<text x="203.5" y="37.3" transform="rotate(-90 203.5 37.3)">P$60</text>
<text x="206.1" y="37.3" transform="rotate(-90 206.1 37.3)">P$59</text>
<text x="208.8" y="37.3" transform="rotate(-90 208.8 37.3)">P$58</text>
<text x="211.5" y="37.3" transform="rotate(-90 211.5 37.3)">P$57</text>
<text x="214.1" y="37.3" transform="rotate(-90 214.1 37.3)">P$56</text>
<text x="216.8" y="37.3" transform="rotate(-90 216.8 37.3)">P$55</text>
<text x="219.5" y="37.3" transform="rotate(-90 219.5 37.3)">P$54</text>
<text x="222.1" y="37.3" transform="rotate(-90 222.1 37.3)">P$53</text>
<text x="224.8" y="37.3" transform="rotate(-90 224.8 37.3)">P$52</text>
<text x="54.8" y="47.4">11</text>
<text x="56" y="42.1">7</text>
<text x="56" y="44.7">9</text>
<text x="64.9" y="42.1">8</text>
<text x="64.9" y="44.7">10</text>
<text x="64.9" y="47.4">12</text>
<text x="186" y="47.8" transform="rotate(-90 186 47.8)">LED3</text>
<text x="188.6" y="47.8" transform="rotate(-90 188.6 47.8)">LED2</text>
<text x="191.3" y="47.8" transform="rotate(-90 191.3 47.8)">LED1</text>
<text x="218" y="47.8" transform="rotate(-90 218 47.8)">STE0</text>
<text x="54.8" y="50.1">13</text>
<text x="54.8" y="52.7">15</text>
<text x="64.9" y="50.1">14</text>
<text x="64.9" y="52.7">16</text>
<text x="162.7" y="52.7">P$1</text>
<text x="171.6" y="53.9">GND1</text>
<text x="183.3" y="48.6" transform="rotate(-90 183.3 48.6)">DVDD</text>
<text x="194" y="53.3" transform="rotate(-90 194 53.3)">XOSC16IN</text>
<text x="199.3" y="52.7" transform="rotate(-90 199.3 52.7)">UART1RX</text>
<text x="202" y="52.5" transform="rotate(-90 202 52.5)">UART1TX</text>
<text x="204.6" y="52.7" transform="rotate(-90 204.6 52.7)">UART0RX</text>
<text x="207.3" y="52.5" transform="rotate(-90 207.3 52.5)">UART0TX</text>
<text x="212.6" y="49.2" transform="rotate(-90 212.6 49.2)">MISO0</text>
<text x="220.6" y="52.9" transform="rotate(-90 220.6 52.9)">ONEWIRE</text>
<text x="223.3" y="53.8" transform="rotate(-90 223.3 53.8)">I2C0/~SPI0</text>
<text x="226" y="48.5" transform="rotate(-90 226 48.5)">GND3</text>
<text x="229.7" y="53.9">RVDD</text>
<text x="241" y="52.7">P$51</text>
<text x="54.8" y="55.4">17</text>
<text x="54.8" y="58.1">19</text>
<text x="64.9" y="55.4">18</text>
<text x="64.9" y="58.1">20</text>
<text x="162.7" y="55.4">P$2</text>
<text x="162.7" y="58.1">P$3</text>
<text x="171.6" y="56.6">P5.0</text>
<text x="171.6" y="59.3">P5.1</text>
<text x="196.6" y="55.8" transform="rotate(-90 196.6 55.8)">XOSC16OUT</text>
<text x="210" y="54.3" transform="rotate(-90 210 54.3)">SCLK0/SCL</text>
<text x="215.3" y="54.5" transform="rotate(-90 215.3 54.5)">MOSI0/SDA</text>
<text x="223" y="59.3">RADIO_CCA</text>
<text x="223.2" y="56.6">RADIO_SFD</text>
<text x="241" y="58.1">P$49</text>
<text x="241" y="55.4">P$50</text>
<text x="162.7" y="60.8">P$4</text>
<text x="162.7" y="63.4">P$5</text>
<text x="171.6" y="61.9">P5.2</text>
<text x="171.6" y="64.6">P5.3</text>
<text x="224.6" y="61.9">RADIO_CS</text>
<text x="227.6" y="64.6">ATEST2</text>
<text x="241" y="63.4">P$47</text>
<text x="241" y="60.8">P$48</text>
<text x="162.7" y="66.1">P$6</text>
<text x="162.7" y="68.8">P$7</text>
<text x="162.7" y="71.4">P$8</text>
<text x="171.6" y="67.3">P5.4</text>
<text x="171.6" y="69.9">P5.5</text>
<text x="227.1" y="69.9">RFTXRX</text>
<text x="227.6" y="67.3">ATEST1</text>
<text x="241" y="71.4">P$44</text>
<text x="241" y="68.8">P$45</text>
<text x="241" y="66.1">P$46</text>
<text x="161.5" y="76.8">P$10</text>
<text x="162.7" y="74.1">P$9</text>
<text x="171.6" y="72.6">P5.6</text>
<text x="171.6" y="75.3">P5.7</text>
<text x="171.6" y="77.9">XT2OUT</text>
<text x="226.8" y="77.9">RFGND1</text>
<text x="226.8" y="72.6">RFGND2</text>
<text x="228.3" y="75.3">RFOUT</text>
<text x="241" y="76.8">P$42</text>
<text x="241" y="74.1">P$43</text>
<text x="161.5" y="79.4">P$11</text>
<text x="161.5" y="82.1">P$12</text>
<text x="171.6" y="80.6">XT2IN</text>
<text x="171.6" y="83.3">TDO/TDI</text>
<text x="231.4" y="83.3">P2.3</text>
<text x="231.4" y="80.6">P2.6</text>
<text x="241" y="82.1">P$40</text>
<text x="241" y="79.4">P$41</text>
<text x="161.5" y="84.8">P$13</text>
<text x="161.5" y="87.4">P$14</text>
<text x="171.6" y="85.9">TDI/TCLK</text>
<text x="171.6" y="88.6">TMS</text>
<text x="231.4" y="88.6">P2.0</text>
<text x="231.4" y="85.9">P2.1</text>
<text x="241" y="87.4">P$38</text>
<text x="241" y="84.8">P$39</text>
<text x="90.7" y="92.8">P$1</text>
<text x="90.7" y="95.4">P$3</text>
<text x="104.9" y="92.8">P$2</text>
<text x="104.9" y="95.4">P$4</text>
<text x="161.5" y="90.1">P$15</text>
<text x="161.5" y="92.8">P$16</text>
<text x="161.5" y="95.4">P$17</text>
<text x="171.6" y="91.3">TCK</text>
<text x="171.6" y="93.9">RST/NMI</text>
<text x="224" y="91.3">FLASH_WP</text>
<text x="224.5" y="93.9">FLASH_CS</text>
<text x="241" y="95.4">P$35</text>
<text x="241" y="92.8">P$36</text>
<text x="241" y="90.1">P$37</text>
<text x="171.6" y="96.6">AVDD</text>
<text x="229.8" y="96.6">GND2</text>
<text x="183.3" y="106.7" transform="rotate(-90 183.3 106.7)">AGND</text>
<text x="186" y="106.7" transform="rotate(-90 186 106.7)">ADC0</text>
<text x="188.6" y="106.7" transform="rotate(-90 188.6 106.7)">ADC1</text>
<text x="191.3" y="106.7" transform="rotate(-90 191.3 106.7)">ADC2</text>
<text x="194" y="106.7" transform="rotate(-90 194 106.7)">ADC3</text>
<text x="196.6" y="106.7" transform="rotate(-90 196.6 106.7)">ADC4</text>
<text x="199.3" y="106.7" transform="rotate(-90 199.3 106.7)">ADC5</text>
<text x="202" y="106.7" transform="rotate(-90 202 106.7)">ADC6/DAC0</text>
<text x="204.6" y="106.7" transform="rotate(-90 204.6 106.7)">ADC7/DAC1</text>
<text x="207.3" y="106.7" transform="rotate(-90 207.3 106.7)">VREF+</text>
<text x="210" y="106.7" transform="rotate(-90 210 106.7)">VEREF+</text>
<text x="212.6" y="106.7" transform="rotate(-90 212.6 106.7)">VEREF-</text>
<text x="215.3" y="106.7" transform="rotate(-90 215.3 106.7)">P1.2</text>
<text x="218" y="106.7" transform="rotate(-90 218 106.7)">P1.5</text>
<text x="220.6" y="106.7" transform="rotate(-90 220.6 106.7)">P1.6</text>
<text x="223.3" y="106.7" transform="rotate(-90 223.3 106.7)">P1.7</text>
<text x="226" y="106.7" transform="rotate(-90 226 106.7)">FVDD</text>
<text x="182.1" y="116.8" transform="rotate(-90 182.1 116.8)">P$</text>
<text x="182.1" y="114.1" transform="rotate(-90 182.1 114.1)">18</text>
<text x="184.8" y="116.8" transform="rotate(-90 184.8 116.8)">P$19</text>
<text x="187.4" y="116.8" transform="rotate(-90 187.4 116.8)">P$20</text>
<text x="190.1" y="116.8" transform="rotate(-90 190.1 116.8)">P$21</text>
<text x="192.8" y="116.8" transform="rotate(-90 192.8 116.8)">P$22</text>
<text x="195.4" y="116.8" transform="rotate(-90 195.4 116.8)">P$23</text>
<text x="198.1" y="116.8" transform="rotate(-90 198.1 116.8)">P$24</text>
<text x="200.8" y="116.8" transform="rotate(-90 200.8 116.8)">P$25</text>
<text x="203.5" y="116.8" transform="rotate(-90 203.5 116.8)">P$26</text>
<text x="206.1" y="116.8" transform="rotate(-90 206.1 116.8)">P$27</text>
<text x="208.8" y="116.8" transform="rotate(-90 208.8 116.8)">P$28</text>
<text x="211.5" y="116.8" transform="rotate(-90 211.5 116.8)">P$29</text>
<text x="214.1" y="116.8" transform="rotate(-90 214.1 116.8)">P$30</text>
<text x="216.8" y="116.8" transform="rotate(-90 216.8 116.8)">P$31</text>
<text x="219.5" y="116.8" transform="rotate(-90 219.5 116.8)">P$32</text>
<text x="222.1" y="116.8" transform="rotate(-90 222.1 116.8)">P$33</text>
<text x="224.8" y="116.8" transform="rotate(-90 224.8 116.8)">P$34</text>
<text x="88.9" y="124.8">20</text>
<text x="94.2" y="126">VCC</text>
<text x="108.8" y="126">TXD</text>
<text x="116.2" y="124.8">1</text>
<text x="90.1" y="127.4">4</text>
<text x="94.2" y="128.6">VCCIO</text>
<text x="108.6" y="128.6">RXD</text>
<text x="108.8" y="131.3">RTS</text>
<text x="116.2" y="127.4">5</text>
<text x="116.2" y="130.1">3</text>
<text x="88.9" y="132.8">19</text>
<text x="94.2" y="134">RESET</text>
<text x="108.7" y="136.6">DTR</text>
<text x="108.8" y="134">CTS</text>
<text x="116.2" y="132.8">11</text>
<text x="116.2" y="135.5">2</text>
<text x="88.9" y="140.8">28</text>
<text x="88.9" y="138.1">27</text>
<text x="94.2" y="142">OSCO</text>
<text x="94.2" y="139.3">OSCI</text>
<text x="108.5" y="142">DCD</text>
<text x="108.6" y="139.3">DSR</text>
<text x="116.2" y="138.1">9</text>
<text x="116.2" y="140.8">10</text>
<text x="116.2" y="143.5">6</text>
<text x="105.9" y="150">CBUS0</text>
<text x="111.1" y="144.6">RI</text>
<text x="116.2" y="148.8">23</text>
<text x="88.9" y="154.1">17</text>
<text x="94.2" y="155.3">3V3OUT</text>
<text x="105.9" y="152.6">CBUS1</text>
<text x="105.9" y="155.3">CBUS2</text>
<text x="116.2" y="151.5">22</text>
<text x="116.2" y="154.1">13</text>
<text x="25.9" y="158">VCC</text>
<text x="28.2" y="160.6">D-</text>
<text x="88.9" y="159.5">15</text>
<text x="94.2" y="160.6">USBDP</text>
<text x="105.9" y="158">CBUS3</text>
<text x="105.9" y="160.6">CBUS4</text>
<text x="116.2" y="156.8">14</text>
<text x="116.2" y="159.5">12</text>
<text x="27.7" y="163.3">D+</text>
<text x="28.4" y="166">ID</text>
<text x="88.9" y="162.1">16</text>
<text x="88.9" y="167.5">25</text>
<text x="94.2" y="163.3">USBDM</text>
<text x="107.6" y="166">TEST</text>
<text x="116.2" y="164.8">26</text>
<text x="25.6" y="168.6">GND</text>
<text x="94.2" y="168.6">GND</text>
<text x="108.3" y="171.3">GND</text>
<text x="108.3" y="174">GND</text>
<text x="116.2" y="170.1">7</text>
<text x="116.2" y="172.8">18</text>
<text x="108.3" y="176.7">GND</text>
<text x="116.2" y="175.5">21</text>
</g>
<g font-size="1.9" fill="#808080">
<text x="226.5" y="16.4">EPIC_UART0TX</text>
<text x="226.5" y="13.8">EPIC_UART0RX</text>
<text x="226.5" y="19.1">I2C_SCL/6.4P</text>
<text x="226.5" y="21.8">EPIC_MISO0</text>
<text x="226.5" y="27.1">EPIC_STE0</text>
<text x="226.5" y="29.8">EPIC_P2.4</text>
<text x="226.5" y="24.4">I2C_SDA/6.4P</text>
<text x="38.4" y="35.1">EPIC_P2.0</text>
<text x="226.5" y="32.4">EPIC_P2.7</text>
<text x="38.4" y="40.4">EPIC_P2.4</text>
<text x="38.4" y="37.8">EPIC_P2.7</text>
<text x="74.4" y="37.8">RADIO_SFD</text>
<text x="74.4" y="40.5">EPIC_ADC7/DAC1</text>
<text x="37.6" y="45.8">EPIC_STE0</text>
<text x="38.4" y="43.1">EPIC_P5.7</text>
<text x="74.4" y="45.8">EPIC_ADC5</text>
<text x="74.4" y="43.1">EPIC_ADC6/DAC0</text>
<text x="35.7" y="53.8">I2C_SCL/1.5K</text>
<text x="35.7" y="48.5">I2C_SDA/1.5L</text>
<text x="36.4" y="51.1">EPIC_MISO0</text>
<text x="74.4" y="48.5">EPIC_ADC4</text>
<text x="74.4" y="51.1">EPIC_ADC3</text>
<text x="74.4" y="53.8">EPIC_ADC2</text>
<text x="33.5" y="59.1">EPIC_UART0RX</text>
<text x="33.7" y="56.5">EPIC_UART0TX</text>
<text x="74.4" y="56.5">EPIC_ADC1</text>
<text x="134.5" y="59.1">TSTAT_OUT_I2C_RST/6.12H</text>
<text x="137.6" y="56.5">TSTAT_IN_I2C_RST/6.7H</text>
<text x="247.9" y="56.5">RADIO_SFD</text>
<text x="87.4" y="61.8">#KEYPAD_ENABLE/4.2C</text>
<text x="150.5" y="75.1">EPIC_P5.7</text>
<text x="247.9" y="80.5">HEATING2_PIN/2.9C</text>
<text x="247.9" y="83.1">COOLING2_PIN/2.9G</text>
<text x="247.9" y="85.8">STAR_PIN/2.9K</text>
<text x="247.9" y="88.5">EPIC_P2.0</text>
<text x="170.7" y="131.2">EPIC_ADC1</text>
<text x="170.7" y="136.5">EPIC_ADC3</text>
<text x="170.7" y="133.8">EPIC_ADC2</text>
<text x="170.7" y="139.2">EPIC_ADC4</text>
<text x="170.7" y="141.8">EPIC_ADC5</text>
<text x="159.8" y="149.8">TSTAT_IN_I2C_INT/1.5K</text>
<text x="165.1" y="144.5">EPIC_ADC6/DAC0</text>
<text x="165.1" y="147.2">EPIC_ADC7/DAC1</text>
<text x="162.6" y="155.2">COOLING1_PIN/2.4G</text>
<text x="168.8" y="152.5">FAN_PIN/2.4K</text>
<text x="163" y="157.8">HEATING1_PIN/2.4C</text>
</g>
</svg>
